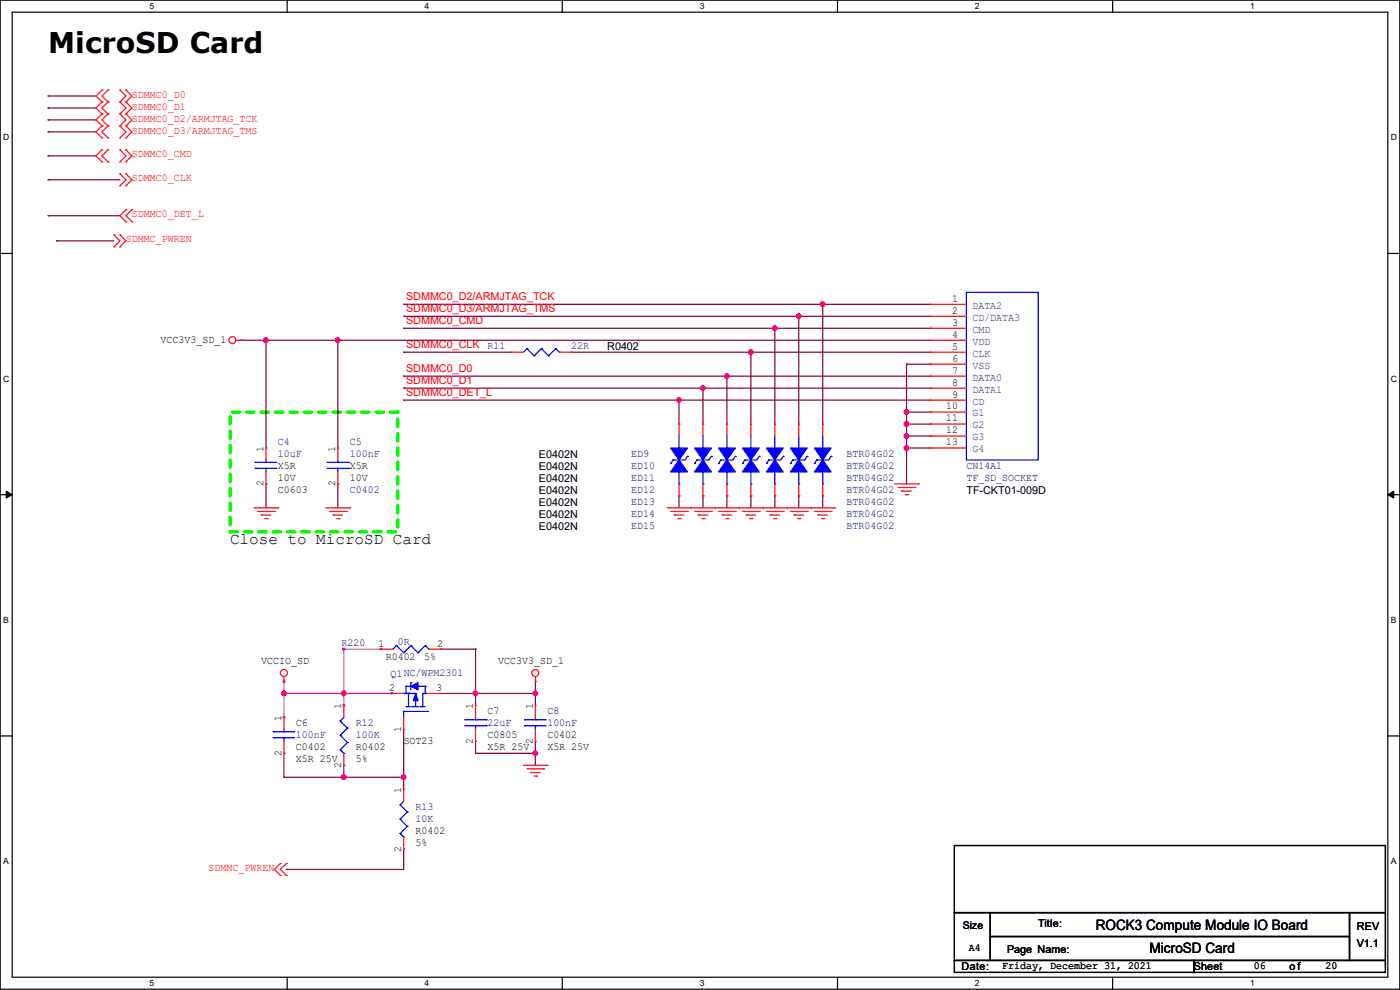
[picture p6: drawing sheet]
<svg xmlns="http://www.w3.org/2000/svg" width="297mm" height="210mm" viewBox="0 0 297 210" stroke-linecap="round" stroke-linejoin="round" font-family="sans-serif">
<path d="M0 0h297v209.8h-297zM2.6 2.6h291.8v204.7h-291.8z" fill="none" stroke="#000" stroke-width=".25"/>
<g fill="#fff">
<path d="M31.7 .3h1v2h-1z"/>
<path d="M31.7 207.6h1v1.9h-1z"/>
</g>
<path d="M60.9 0v2.6M60.9 207.3v2.5" fill="none" stroke="#000" stroke-width=".25"/>
<g fill="#fff">
<path d="M90.1 .3h1v2h-1z"/>
<path d="M90.1 207.6h1v1.9h-1z"/>
</g>
<path d="M119.3 0v2.6M119.3 207.3v2.5" fill="none" stroke="#000" stroke-width=".25"/>
<g fill="#fff">
<path d="M148.5 .3h.9v2h-.9z"/>
<path d="M148.5 207.6h.9v1.9h-.9z"/>
</g>
<path d="M177.7 0v2.6M177.7 207.3v2.5" fill="none" stroke="#000" stroke-width=".25"/>
<g fill="#fff">
<path d="M206.8 .3h1v2h-1z"/>
<path d="M206.8 207.6h1v1.9h-1z"/>
</g>
<path d="M236.1 0v2.6M236.1 207.3v2.5" fill="none" stroke="#000" stroke-width=".25"/>
<g fill="#fff">
<path d="M265.2 .3h1v2h-1z"/>
<path d="M265.2 207.6h1v1.9h-1z"/>
<path d="M.7 28.2h1.2v1.9h-1.2z"/>
<path d="M295.1 28.2h1.2v1.9h-1.2z"/>
<path d="M.7 79.3h1.2v2h-1.2z"/>
<path d="M295.1 79.3h1.2v2h-1.2z"/>
</g>
<path d="M0 53.8h2.6M294.4 53.8h2.6" fill="none" stroke="#000" stroke-width=".25"/>
<g fill="#fff">
<path d="M.7 130.5h1.2v2h-1.2z"/>
<path d="M295.1 130.5h1.1v2h-1.1z"/>
</g>
<path d="M0 104.9h2.6M294.4 104.9h2.6" fill="none" stroke="#000" stroke-width=".25"/>
<path d="M1.3 104.2l1.3 .7-1.3 .8zM294.4 104.9l1.3-.7v1.5z" fill="#000" stroke="#000" stroke-width=".21"/>
<g fill="#fff">
<path d="M.7 181.7h1.2v2h-1.2z"/>
<path d="M295.1 181.7h1.1v2h-1.1z"/>
</g>
<path d="M0 156.1h2.6M294.4 156.1h2.6M202.5 179.4h91.4v14.2h-91.4zM202.5 193.6h7.6v10.2h-7.6zM210.1 193.6h76.2v5.1h-76.2zM210.1 198.7h76.2v5.1h-76.2zM286.3 193.6h7.6v10.2h-7.6zM202.5 203.8h50.8v2.5h-50.8zM253.3 203.8h40.6v2.5h-40.6z" fill="none" stroke="#000" stroke-width=".25"/>
<path d="M48.8 87.4h35.6v25.4h-35.6z" fill="none" stroke="#0f0" stroke-width=".76" stroke-dasharray="1.5 1.5"/>
<g fill="none" stroke="#800040" stroke-width=".25">
<path d="M10.2 20.4h.1M10.2 22.9h.1M10.2 33.1h.1M10.2 38.1h.1M10.2 25.4h.1M10.2 28h.1M10.2 20.4h10.2M10.2 22.9h10.2M10.2 33.1h10.2M10.2 38.1h15.2M10.2 25.4h10.2M10.2 28h10.2"/>
<path d="M10.2 45.8h.1M10.2 45.8h15.2M12 51.1h.1M12 51.1h12.2M51.1 72.2h.1M51.1 72.2h146.3M56.4 72.2h.1M56.4 72.2v22.8M71.7 72.2h.1M71.7 72.2v22.8M85.6 79.8h.1M85.6 64.6h.1"/>
<path d="M85.6 69.6h.1M85.6 67.1h.1M85.6 74.7h.1M85.6 64.6h111.8M85.6 79.8h111.8M85.6 69.6h111.8M85.6 67.1h111.8M85.6 74.7h22.9M121.2 74.7h.1M121.2 74.7h76.2M154.2 79.8h.1M154.2 79.8v10.2"/>
<path d="M159.3 74.7h.1M159.3 74.7v15.3M164.4 69.6h.1M164.4 69.6v20.4M169.5 67.1h.1M169.5 67.1v22.9M174.5 64.6h.1M174.5 64.6v25.4M192.3 77.3h.1M192.3 77.3v25.4M192.3 77.3h5.1M85.6 82.3h.1"/>
<path d="M85.6 84.9h.1M85.6 84.9h111.8M85.6 82.3h111.8M144.1 84.9h.1M144.1 84.9v5.1M149.1 82.3h.1M149.1 82.3v7.7M192.3 95h.1M192.3 90h.1M192.3 92.5h.1M192.3 87.4h.1M192.3 95h5.1"/>
<path d="M192.3 90h5.1M192.3 92.5h5.1M192.3 87.4h5.1M56.4 102.7h.1M56.4 102.7v5M71.7 102.7h.1M71.7 102.7v5M144.1 105.2h.1M144.1 105.2v2.5M149.1 105.2h.1M149.1 105.2v2.5M154.2 105.2h.1"/>
<path d="M154.2 105.2v2.5M159.3 105.2h.1M159.3 105.2v2.5M164.4 105.2h.1M164.4 105.2v2.5M169.5 105.2h.1M169.5 105.2v2.5M174.5 105.2h.1M174.5 105.2v2.5M93.5 137.7h.1M93.5 137.7h7.4M100.9 137.7h.1"/>
<path d="M100.9 137.7v11.9M60.2 159.8h.1M60.2 159.8v5.1M85.6 154.7h.1M85.6 154.7v12.7M93.3 147.1h.1M93.3 147.1h20.3M100.9 159.8h.1M100.9 147.1h.1M100.9 157.3h.1M100.9 159.8h12.7M100.9 157.3v2.5"/>
<path d="M113.6 157.3h.1M113.6 144.6h.1M113.6 147.1h.1M113.6 159.8h.1M113.6 144.6v5M113.6 157.3v5M60.2 164.9h.1M60.2 164.9h25.4M72.9 164.9h.1M72.9 162.3h.1M72.9 162.3v2.6M85.6 164.9h.1"/>
<path d="M60.7 184.4h.1M85.6 180.1h.1M85.6 180.1v4.3h-24.9"/>
</g>
<g fill="#f0f" stroke="#f0f" stroke-width=".25">
<path d="M60.1 146.9h.3v.3h-.3z" fill-rule="evenodd"/>
<path d="M60.1 144.4h.3v.3h-.3z" fill-rule="evenodd"/>
<path d="M72.8 146.9h.3v.3h-.3z" fill-rule="evenodd"/>
<path d="M60.1 146.9h.3v.3h-.3z" fill-rule="evenodd"/>
<path d="M60.1 152h.3v.3h-.3z" fill-rule="evenodd"/>
<path d="M60.1 146.9h.3v.3h-.3z" fill-rule="evenodd"/>
<path d="M72.8 149.5h.3v.3h-.3z" fill-rule="evenodd"/>
<path d="M72.8 146.9h.3v.3h-.3z" fill-rule="evenodd"/>
<path d="M82.9 146.9h.3v.3h-.3z" fill-rule="evenodd"/>
<path d="M72.8 146.9h.3v.3h-.3z" fill-rule="evenodd"/>
<path d="M80.6 137.5h.3v.3h-.3z" fill-rule="evenodd"/>
<path d="M72.8 137.5h.3v.3h-.3z" fill-rule="evenodd"/>
<path d="M72.8 137.5h.3v.3h-.3z" fill-rule="evenodd"/>
<path d="M72.8 146.9h.3v.3h-.3z" fill-rule="evenodd"/>
<circle cx="192.3" cy="89.9" r=".49"/>
<circle cx="192.3" cy="95" r=".49"/>
<circle cx="192.3" cy="92.5" r=".49"/>
<circle cx="144" cy="84.9" r=".49"/>
<circle cx="154.2" cy="79.8" r=".49"/>
<circle cx="174.5" cy="64.5" r=".49"/>
<circle cx="149.1" cy="82.3" r=".49"/>
<circle cx="192.3" cy="87.4" r=".49"/>
<circle cx="164.4" cy="69.6" r=".49"/>
<circle cx="169.4" cy="67.1" r=".49"/>
<circle cx="159.3" cy="74.7" r=".49"/>
<circle cx="56.4" cy="72.2" r=".49"/>
<circle cx="71.6" cy="72.2" r=".49"/>
<circle cx="113.6" cy="159.8" r=".49"/>
<circle cx="85.6" cy="164.9" r=".49"/>
<circle cx="72.9" cy="164.9" r=".49"/>
<circle cx="60.2" cy="147.1" r=".49"/>
<circle cx="113.6" cy="147.1" r=".49"/>
<circle cx="72.9" cy="147.1" r=".49"/>
<circle cx="100.9" cy="147.1" r=".49"/>
</g>
<path d="M72.9 137.7h.1M72.9 137.7v11.9M72.9 137.7h7.9M60.2 144.6h.1M60.2 147.1h.1M60.2 144.6v7.6M60.2 147.1h22.9M72.9 147.1h.1" fill="none" stroke="#f0f" stroke-width=".25"/>
<g fill="none" stroke="#f00" stroke-width=".25">
<path d="M21.6 19.1h.1M21.6 19.1l-1.2 1.3 1.2 1.2M22.9 19.1h.1M22.9 19.1l-1.3 1.3 1.3 1.2M25.4 19.1h.1M25.4 19.1l1.3 1.3-1.3 1.2M26.7 19.1h.1M26.7 19.1l1.3 1.3-1.3 1.2M21.6 31.8h.1M21.6 34.3h.1M21.6 21.6h.1M21.6 24.2h.1"/>
<path d="M21.6 26.7h.1M21.6 29.3h.1M21.6 31.8l-1.2 1.3 1.2 1.2M21.6 24.2l-1.2 1.2 1.2 1.3M21.6 26.7l-1.2 1.3 1.2 1.3M21.6 21.6l-1.2 1.3 1.2 1.3M22.9 34.3h.1M22.9 31.8h.1M22.9 21.6h.1M22.9 24.2h.1M22.9 26.7h.1M22.9 29.3h.1"/>
<path d="M22.9 31.8l-1.3 1.3 1.3 1.2M22.9 26.7l-1.3 1.3 1.3 1.3M22.9 24.2l-1.3 1.2 1.3 1.3M22.9 21.6l-1.3 1.3 1.3 1.3M25.4 39.4h.1M25.4 36.9h.1M25.4 34.3h.1M25.4 31.8h.1M25.4 21.6h.1M25.4 24.2h.1M25.4 26.7h.1M25.4 29.3h.1"/>
<path d="M25.4 36.9l1.3 1.2-1.3 1.3M25.4 26.7l1.3 1.3-1.3 1.3M25.4 31.8l1.3 1.3-1.3 1.2M25.4 24.2l1.3 1.2-1.3 1.3M25.4 21.6l1.3 1.3-1.3 1.3M26.7 39.4h.1M26.7 36.9h.1M26.7 34.3h.1M26.7 31.8h.1M26.7 21.6h.1M26.7 24.2h.1M26.7 26.7h.1"/>
<path d="M26.7 29.3h.1M26.7 36.9l1.3 1.2-1.3 1.3M26.7 24.2l1.3 1.2-1.3 1.3M26.7 31.8l1.3 1.3-1.3 1.2M26.7 26.7l1.3 1.3-1.3 1.3M26.7 21.6l1.3 1.3-1.3 1.3M24.2 49.8h.1M24.2 52.4h.1M24.2 49.8l1.2 1.3-1.2 1.3M25.4 49.8h.1M25.4 52.4h.1M25.4 49.8l1.3 1.3-1.3 1.3"/>
<path d="M26.7 44.5h.1M26.7 47h.1M26.7 44.5l-1.3 1.3 1.3 1.2M28 47h.1M28 44.5h.1M28 44.5l-1.3 1.3 1.3 1.2M50.1 72.2h1M51.1 72.2h.1M108.5 74.7h.1M108.5 74.7h2.5M118.7 74.7h2.5M121.2 74.7h.1"/>
<path d="M197.4 67.1h.1M197.4 69.6h.1M197.4 72.2h.1M197.4 74.7h.1M197.4 77.3h.1M197.4 79.8h.1M197.4 64.6h.1M197.4 72.2h7.6M197.4 74.7h7.6M197.4 67.1h7.6M197.4 69.6h7.6M197.4 77.3h7.6"/>
<path d="M197.4 79.8h7.6M197.4 64.6h7.6M56.4 95h.1M56.4 95v2.6M71.7 95h.1M71.7 95v2.6M144.1 90h.1M144.1 90v2.5M149.1 90h.1M149.1 90v2.5M154.2 90h.1M154.2 90v2.5"/>
<path d="M159.3 90h.1M159.3 90v2.5M164.4 90h.1M164.4 90v2.5M169.5 90h.1M169.5 90v2.5M174.5 90h.1M174.5 90v2.5M197.4 82.3h.1M197.4 84.9h.1M197.4 87.4h.1M197.4 90h.1"/>
<path d="M197.4 92.5h.1M197.4 95h.1M197.4 82.3h7.6M197.4 84.9h7.6M197.4 87.4h7.6M197.4 90h7.6M197.4 92.5h7.6M197.4 95h7.6M53.9 107.7h5.1M54.7 108.5h3.5M55.4 109.3h.1M55.4 109.3h2"/>
<path d="M56.2 110h.5M56.4 102.7h.1M56.4 100.1v2.6M56.7 110h.1M58.2 108.5h.1M59 107.7h.1M69.1 107.7h5.1M69.9 108.5h3.5M70.7 109.3h.1M70.7 109.3h2M71.4 110h.5M71.7 102.7h.1"/>
<path d="M71.7 100.1v2.6M71.9 110h.1M73.4 108.5h.1M74.2 107.7h.1M141.5 107.7h35.6M142.3 108.5h3.5M143 109.3h.1M143 109.3h2.1M143.8 110h.5M144.1 105.2h.1M144.1 102.7v2.5M144.3 110h.1"/>
<path d="M145.8 108.5h.1M146.6 107.7h.1M147.4 108.5h3.5M148.1 109.3h.1M148.1 109.3h2.1M148.9 110h.5M149.1 105.2h.1M149.1 102.7v2.5M149.4 110h.1M150.9 108.5h.1M151.7 107.7h.1M152.4 108.5h3.6"/>
<path d="M153.2 109.3h.1M153.2 109.3h2M154 110h.5M154.2 105.2h.1M154.2 102.7v2.5M154.5 110h.1M156 108.5h.1M156.8 107.7h.1M157.5 108.5h3.6M158.3 109.3h.1M158.3 109.3h2M159 110h.6"/>
<path d="M159.3 105.2h.1M159.3 102.7v2.5M159.6 110h.1M161.1 108.5h.1M161.8 107.7h.1M162.6 108.5h3.6M163.4 109.3h.1M163.4 109.3h2M164.1 110h.5M164.4 105.2h.1M164.4 102.7v2.5M164.6 110h.1"/>
<path d="M166.2 108.5h.1M166.9 107.7h.1M167.7 108.5h3.5M168.4 109.3h.1M168.4 109.3h2.1M169.2 110h.5M169.5 105.2h.1M169.5 102.7v2.5M169.7 110h.1M171.2 108.5h.1M172 107.7h.1M172.8 108.5h3.5"/>
<path d="M173.5 109.3h.1M173.5 109.3h2.1M174.3 110h.5M174.5 105.2h.1M174.5 102.7v2.5M174.8 110h.1M176.3 108.5h.1M177.1 107.7h.1M189.8 102.7h5.1M190.5 103.4h3.6M191.3 104.2h.1M191.3 104.2h2"/>
<path d="M192.1 104.9h.5M192.6 104.9h.1M194.1 103.4h.1M194.9 102.7h.1M80.8 137.7h.1M80.8 137.7h2.6M91 137.7h2.5M93.5 137.7h.1M60.2 144.6h.1M60.2 152.2h.1M60.2 159.8h.1M60.2 143.6v1"/>
<path d="M60.2 152.2v2.5M60.2 157.3v2.5M72.9 149.6h.1M72.9 149.6v2.6M72.9 159.8v2.5M83.1 147.1h.1M83.1 147.1h2.5M85.6 154.7h.1M85.6 152.2v2.5M90.7 147.1h2.6M93.3 147.1h.1M100.9 149.6h.1"/>
<path d="M100.9 157.3h.1M100.9 149.6v2.6M100.9 154.7v2.6M113.6 144.6h.1M113.6 149.6h.1M113.6 157.3h.1M113.6 143.6v1M113.6 149.6v2.6M113.6 154.7v2.6M72.9 162.3h.1M85.6 167.4h.1M85.6 167.4v2.6"/>
<path d="M85.6 177.6v2.5M111 162.3h5.1M111.8 163.1h3.6M112.6 163.9h.1M112.6 163.9h2M113.3 164.6h.5M113.8 164.6h.1M115.4 163.1h.1M116.1 162.3h.1M59.5 183.2h.1M59.5 185.7h.1M59.5 183.2l-1.3 1.2 1.3 1.3"/>
<path d="M60.7 183.2h.1M60.7 185.7h.1M60.7 183.2l-1.2 1.2 1.2 1.3M85.6 180.1h.1"/>
<circle cx="49.3" cy="72.2" r=".74"/>
<circle cx="60.2" cy="142.8" r=".74"/>
<circle cx="113.6" cy="142.8" r=".74"/>
</g>
<g fill="none" stroke="#00f" stroke-width=".25">
<path d="M111.8 74h.1M111.8 74l-.8 .7M111.8 74l1.5 1.5M113.3 75.5h.1M114.9 74h.1M114.9 74l-1.6 1.5M114.9 74l1.5 1.5M116.4 75.5h.1M117.9 74h.1M117.9 74l-1.5 1.5M117.9 74l.8 .7M118.7 74.7h.1"/>
<path d="M205 62h15.3v35.6h-15.3zM54.1 99.4h.1M54.1 98.1h.1M54.1 99.4h4.6M54.1 98.1h4.6M56.4 98.1h.1M56.4 99.4h.1M56.4 97.6v.5M56.4 99.4v.7M69.4 99.4h4.6M69.4 98.1h4.6M71.7 98.1h.1"/>
<path d="M71.7 99.4h.1M71.7 97.6v.5M71.7 99.4v.7M74 99.4h.1M74 98.1h.1M142.3 98.3h.1M142.8 97.6h.1M142.8 97.6l-.5 .7M144.1 95h.1M144.1 92.5v2.5M145.8 96.8h.1M145.8 96.8l-.5 .8h-2.5"/>
<path d="M147.4 98.3h.1M147.9 97.6h.1M147.9 97.6l-.5 .7M149.1 95h.1M149.1 92.5v2.5M150.9 96.8h.1M150.9 96.8l-.5 .8h-2.5M152.4 98.3h.1M153 97.6h.1M153 97.6l-.6 .7M154.2 95h.1M154.2 92.5v2.5"/>
<path d="M156 96.8h.1M156 96.8l-.5 .8h-2.5M157.5 98.3h.1M158 97.6h.1M158 97.6l-.5 .7M159.3 95h.1M159.3 92.5v2.5M161.1 96.8h.1M161.1 96.8l-.5 .8h-2.6M162.6 98.3h.1M163.1 97.6h.1M163.1 97.6l-.5 .7"/>
<path d="M164.4 95h.1M164.4 92.5v2.5M166.2 96.8h.1M166.2 96.8l-.5 .8h-2.6M167.7 98.3h.1M168.2 97.6h.1M168.2 97.6l-.5 .7M169.5 95h.1M169.5 92.5v2.5M171.2 96.8h.1M171.2 96.8l-.5 .8h-2.5M172.8 98.3h.1"/>
<path d="M173.3 97.6h.1M173.3 97.6l-.5 .7M174.5 95h.1M174.5 92.5v2.5M176.3 96.8h.1M176.3 96.8l-.5 .8h-2.5M144.1 102.7h.1M144.1 100.1v2.6M149.1 102.7h.1M149.1 100.1v2.6M154.2 102.7h.1M154.2 100.1v2.6"/>
<path d="M159.3 102.7h.1M159.3 100.1v2.6M164.4 102.7h.1M164.4 100.1v2.6M169.5 102.7h.1M169.5 100.1v2.6M174.5 102.7h.1M174.5 100.1v2.6M84.1 136.9h.1M84.1 136.9l-.7 .8M84.1 136.9l1.5 1.6M85.6 138.5h.1"/>
<path d="M87.2 136.9h.1M87.2 136.9l-1.6 1.6M87.2 136.9l1.5 1.6M88.7 138.5h.1M90.2 136.9h.1M90.2 136.9l-1.5 1.6M90.2 136.9l.8 .8M91 137.7h.1M58 156.5h.1M58 155.2h.1M58 156.5h4.5M58 155.2h4.5"/>
<path d="M60.2 155.2h.1M60.2 156.5h.1M60.2 154.7v.5M60.2 156.5v.8M72.2 153h.1M72.2 156h.1M72.2 159h.1M72.2 153l1.5 1.5M72.2 156l1.5 1.5M72.2 159l.7 .8M72.9 159.8h.1M72.9 152.2l-.7 .8"/>
<path d="M73.7 154.5h.1M73.7 157.5h.1M73.7 154.5l-1.5 1.5M73.7 157.5l-1.5 1.5M85.6 147.1h.1M85.6 150.9h.1M85.6 147.1h2.6M85.6 150.9v1.3M85.6 150.9h5.1M86.1 149.9h.1M86.1 145.6h.1M86.1 147.1h.1"/>
<path d="M86.1 149.9h1.1M86.1 145.6h1.1M86.1 145.6v1.5M86.7 147.1h.1M86.7 147.1v2.8M87.2 144.8h.1M87.2 144.8v1.5M87.4 149.9h.1M87.4 149.9h1.5M88.2 147.1h.1M88.2 148.4h.1M88.2 147.1v1"/>
<path d="M88.2 148.4v1.5M88.7 145.6h.1M88.7 145.6h1.5M89.2 149.9h.1M89.2 149.9h1M89.7 149.9h.1M89.7 147.1h.1M89.7 147.1h1M89.7 147.1v2.8M90.2 147.1h.1M90.2 145.6h.1M90.2 145.6v1.5"/>
<path d="M90.7 150.9h.1M98.6 154h4.6M98.6 152.7h4.6M100.9 152.7h.1M100.9 154h.1M100.9 152.2v.5M100.9 154v.7M103.2 154h.1M103.2 152.7h.1M111.3 154h.1M111.3 152.7h.1M111.3 154h4.6"/>
<path d="M111.3 152.7h4.6M113.6 152.7h.1M113.6 154h.1M113.6 152.2v.5M113.6 154v.7M84.9 170.7h.1M84.9 173.8h.1M84.9 176.8h.1M84.9 170.7l1.5 1.6M84.9 173.8l1.5 1.5M84.9 176.8l.7 .8M85.6 177.6h.1"/>
<path d="M85.6 170l-.7 .7M86.4 172.3h.1M86.4 175.3h.1M86.4 172.3l-1.5 1.5M86.4 175.3l-1.5 1.5"/>
</g>
<g fill="#00f" stroke="#00f" stroke-width=".25">
<path d="M88.2 147.1l.5 1.5h-1z"/>
<path d="M87.2 145.6l1.5-.8v1.5z"/>
<path d="M152.4 95h3.6l-1.8 2.6z" fill-rule="evenodd"/>
<path d="M154.2 97.6l1.8 2.5h-3.6z" fill-rule="evenodd"/>
<path d="M172.8 95h3.5l-1.8 2.6z" fill-rule="evenodd"/>
<path d="M174.5 97.6l1.8 2.5h-3.5z" fill-rule="evenodd"/>
<path d="M167.7 95h3.5l-1.7 2.6z" fill-rule="evenodd"/>
<path d="M169.5 97.6l1.7 2.5h-3.5z" fill-rule="evenodd"/>
<path d="M157.5 95h3.6l-1.8 2.6z" fill-rule="evenodd"/>
<path d="M159.3 97.6l1.8 2.5h-3.6z" fill-rule="evenodd"/>
<path d="M147.4 95h3.5l-1.8 2.6z" fill-rule="evenodd"/>
<path d="M149.1 97.6l1.8 2.5h-3.5z" fill-rule="evenodd"/>
<path d="M142.3 95h3.5l-1.7 2.6z" fill-rule="evenodd"/>
<path d="M144.1 97.6l1.7 2.5h-3.5z" fill-rule="evenodd"/>
<path d="M162.6 95h3.6l-1.8 2.6z" fill-rule="evenodd"/>
<path d="M164.4 97.6l1.8 2.5h-3.6z" fill-rule="evenodd"/>
</g>
<text font-size="6.1" x="10.2" y="11.2">MicroSD Card</text>
<text font-size="3.4" x="48.8" y="115.5">Close to MicroSD Card</text>
<g font-size="3">
<text x="232.5" y="197.4">ROCK3 Compute Module IO Board</text>
<text x="243.9" y="202.2">MicroSD Card</text>
</g>
<g font-size="2.3" fill="#f00">
<text x="28" y="20.7">SDMMC0_D0</text>
<text x="28" y="23.2">SDMMC0_D1</text>
<text x="28" y="25.8">SDMMC0_D2/ARMJTAG_TCK</text>
<text x="28" y="28.3">SDMMC0_D3/ARMJTAG_TMS</text>
<text x="28" y="33.4">SDMMC0_CMD</text>
<text x="28" y="38.5">SDMMC0_CLK</text>
<text x="28" y="46.1">SDMMC0_DET_L</text>
<text x="26.7" y="51.4">SDMMC_PWREN</text>
<text x="86.1" y="63.6">SDMMC0_D2/ARMJTAG_TCK</text>
<text x="86.1" y="68.7">SDMMC0_CMD</text>
<text x="86.1" y="66.2">SDMMC0_D3/ARMJTAG_TMS</text>
<text x="86.1" y="73.8">SDMMC0_CLK</text>
<text x="86.1" y="78.9">SDMMC0_D0</text>
<text x="86.1" y="81.4">SDMMC0_D1</text>
<text x="86.1" y="83.9">SDMMC0_DET_L</text>
<text x="44.2" y="184.8">SDMMC_PWREN</text>
</g>
<g font-size="2.3">
<text x="202" y="64">1</text>
<text x="202" y="66.5">2</text>
<text x="202" y="69.1">3</text>
<text x="202" y="71.6">4</text>
<text x="34.1" y="72.8">VCC3V3_SD_1</text>
<text x="128.8" y="74.3">R0402</text>
<text x="202" y="74.2">5</text>
<text x="202" y="76.7">6</text>
<text x="202" y="79.2">7</text>
<text x="202" y="81.8">8</text>
<text x="200.7" y="86.9">10</text>
<text x="200.7" y="89.4">11</text>
<text x="202" y="84.3">9</text>
<text x="55.9" y="95.8" transform="rotate(-90 55.9 95.8)">1</text>
<text x="71.1" y="95.8" transform="rotate(-90 71.1 95.8)">1</text>
<text x="200.7" y="91.9">12</text>
<text x="200.7" y="94.5">13</text>
<text x="59" y="99.4">X5R</text>
<text x="59" y="102">10V</text>
<text x="74.2" y="99.4">X5R</text>
<text x="74.2" y="102">10V</text>
<text x="114.3" y="99.7">E0402N</text>
<text x="114.3" y="97.1">E0402N</text>
<text x="55.9" y="103.2" transform="rotate(-90 55.9 103.2)">2</text>
<text x="59" y="104.5">C0603</text>
<text x="71.1" y="103.2" transform="rotate(-90 71.1 103.2)">2</text>
<text x="114.3" y="102.2">E0402N</text>
<text x="114.3" y="104.7">E0402N</text>
<text x="114.3" y="107.3">E0402N</text>
<text x="205" y="104.7">TF-CKT01-009D</text>
<text x="114.3" y="112.4">E0402N</text>
<text x="114.3" y="109.8">E0402N</text>
<text x="80.3" y="137.2">1</text>
<text x="92.8" y="137.2">2</text>
<text x="55.4" y="140.8">VCCIO_SD</text>
<text x="81.8" y="140.1">R0402</text>
<text x="90" y="140.1">5%</text>
<text x="105.7" y="140.8">VCC3V3_SD_1</text>
<text x="82.6" y="146.6">2</text>
<text x="92.5" y="146.6">3</text>
<text x="59.7" y="153" transform="rotate(-90 59.7 153)">1</text>
<text x="72.4" y="150.4" transform="rotate(-90 72.4 150.4)">1</text>
<text x="85.1" y="155.2" transform="rotate(-90 85.1 155.2)">1</text>
<text x="100.3" y="150.4" transform="rotate(-90 100.3 150.4)">1</text>
<text x="113" y="150.4" transform="rotate(-90 113 150.4)">1</text>
<text x="59.7" y="160.3" transform="rotate(-90 59.7 160.3)">2</text>
<text x="62.8" y="159.1">C0402</text>
<text x="62.8" y="161.7">X5R 25V</text>
<text x="75.5" y="159.1">R0402</text>
<text x="75.5" y="161.7">5%</text>
<text x="85.6" y="157.9">SOT23</text>
<text x="100.3" y="157.8" transform="rotate(-90 100.3 157.8)">2</text>
<text x="103.4" y="156.6">C0805</text>
<text x="103.4" y="159.1">X5R 25V</text>
<text x="113" y="157.8" transform="rotate(-90 113 157.8)">2</text>
<text x="116.1" y="156.6">C0402</text>
<text x="116.1" y="159.1">X5R 25V</text>
<text x="72.4" y="162.9" transform="rotate(-90 72.4 162.9)">2</text>
<text x="85.1" y="168.2" transform="rotate(-90 85.1 168.2)">1</text>
<text x="88.2" y="176.9">R0402</text>
<text x="88.2" y="179.4">5%</text>
<text x="85.1" y="180.6" transform="rotate(-90 85.1 180.6)">2</text>
<text x="220.3" y="196.7">Title:</text>
<text x="287.8" y="197.2">REV</text>
<text x="205.5" y="201.8">A4</text>
<text x="213.7" y="202.3">Page Name:</text>
<text x="287.8" y="201">V1.1</text>
<text x="204" y="205.8">Date:</text>
<text x="212.6" y="205.6">Friday, December 31, 2021</text>
<text x="253.3" y="205.8">Sheet</text>
<text x="266" y="205.6">06</text>
<text x="273.6" y="205.8">of</text>
<text x="281.2" y="205.6">20</text>
</g>
<g font-size="2.3" fill="#004080">
<text x="206.3" y="65.5">DATA2</text>
<text x="206.3" y="68">CD/DATA3</text>
<text x="206.3" y="70.6">CMD</text>
<text x="206.3" y="73.1">VDD</text>
<text x="206.3" y="75.6">CLK</text>
<text x="206.3" y="78.2">VSS</text>
<text x="206.3" y="80.7">DATA0</text>
<text x="206.3" y="83.3">DATA1</text>
<text x="206.3" y="85.8">CD</text>
<text x="206.3" y="88.3">G1</text>
<text x="206.3" y="90.9">G2</text>
<text x="206.3" y="93.4">G3</text>
<text x="206.3" y="96">G4</text>
</g>
<g font-size="2.3" fill="#000080">
<text x="103.4" y="74">R11</text>
<text x="121.2" y="74">22R</text>
<text x="59" y="94.4">C4</text>
<text x="74.2" y="94.4">C5</text>
<text x="59" y="96.9">10uF</text>
<text x="74.2" y="96.9">100nF</text>
<text x="133.9" y="102">ED11</text>
<text x="133.9" y="99.4">ED10</text>
<text x="133.9" y="96.9">ED9</text>
<text x="179.6" y="102">BTR04G02</text>
<text x="179.6" y="99.4">BTR04G02</text>
<text x="179.6" y="96.9">BTR04G02</text>
<text x="205" y="99.4">CN14A1</text>
<text x="205" y="102">TF_SD_SOCKET</text>
<text x="74.2" y="104.5">C0402</text>
<text x="133.9" y="104.5">ED12</text>
<text x="133.9" y="107.1">ED13</text>
<text x="179.6" y="104.5">BTR04G02</text>
<text x="179.6" y="107.1">BTR04G02</text>
<text x="133.9" y="112.1">ED15</text>
<text x="133.9" y="109.6">ED14</text>
<text x="179.6" y="112.1">BTR04G02</text>
<text x="179.6" y="109.6">BTR04G02</text>
<text x="72.4" y="137">R220</text>
<text x="84.4" y="136.8">0R</text>
<text x="82.8" y="143.6">Q1NC/WPM2301</text>
<text x="62.8" y="154">C6</text>
<text x="75.5" y="154">R12</text>
<text x="103.4" y="151.5">C7</text>
<text x="103.4" y="154">22uF</text>
<text x="116.1" y="151.5">C8</text>
<text x="116.1" y="154">100nF</text>
<text x="62.8" y="156.6">100nF</text>
<text x="75.5" y="156.6">100K</text>
<text x="88.2" y="171.8">R13</text>
<text x="88.2" y="174.4">10K</text>
</g>
<text font-size="2.2" x="204.3" y="197.1">Size</text>
<g font-size="1.8">
<text x="31.7" y="1.9">5</text>
<text x="90.1" y="1.9">4</text>
<text x="148.5" y="1.9">3</text>
<text x="206.8" y="1.9">2</text>
<text x="265.2" y="1.9">1</text>
<text x=".7" y="29.8">D</text>
<text x="295.1" y="29.8">D</text>
<text x=".7" y="80.9">C</text>
<text x="295.1" y="80.9">C</text>
<text x=".7" y="132.1">B</text>
<text x="295.1" y="132.1">B</text>
<text x=".7" y="183.3">A</text>
<text x="295.1" y="183.3">A</text>
<text x="31.7" y="209.2">5</text>
<text x="90.1" y="209.2">4</text>
<text x="148.5" y="209.2">3</text>
<text x="206.8" y="209.2">2</text>
<text x="265.2" y="209.2">1</text>
</g>
</svg>
